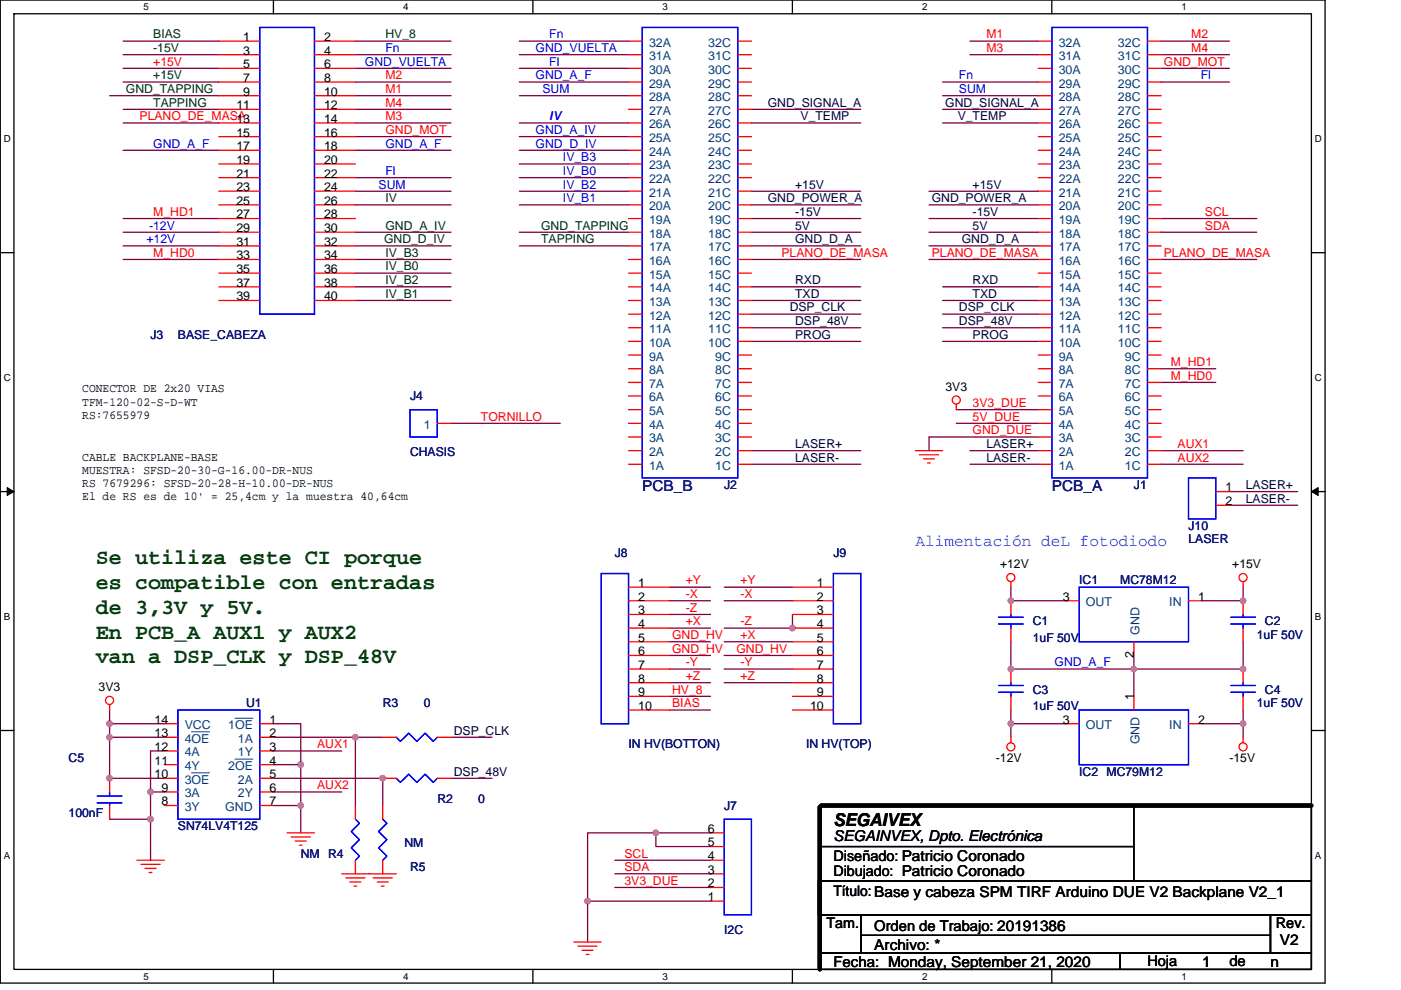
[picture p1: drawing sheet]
<svg xmlns="http://www.w3.org/2000/svg" width="297mm" height="210mm" viewBox="0 0 297 210" stroke-linecap="round" stroke-linejoin="round" font-family="sans-serif">
<path d="M.1 0h280.8v208.5h-280.8zM3 2.9h275v202.7h-275z" fill="none" stroke="#000" stroke-width=".28"/>
<g fill="#fff">
<path d="M30.5 .3h1.1v2.3h-1.1z"/>
<path d="M30.5 205.9h1.1v2.3h-1.1z"/>
</g>
<path d="M58 0v2.9M58 205.6v2.9" fill="none" stroke="#000" stroke-width=".28"/>
<g fill="#fff">
<path d="M85.5 .3h1.1v2.3h-1.1z"/>
<path d="M85.5 205.9h1.1v2.3h-1.1z"/>
</g>
<path d="M113 0v2.9M113 205.6v2.9" fill="none" stroke="#000" stroke-width=".28"/>
<g fill="#fff">
<path d="M140.5 .3h1.1v2.3h-1.1z"/>
<path d="M140.5 205.9h1.1v2.3h-1.1z"/>
</g>
<path d="M168 0v2.9M168 205.6v2.9" fill="none" stroke="#000" stroke-width=".28"/>
<g fill="#fff">
<path d="M195.5 .3h1.2v2.3h-1.2z"/>
<path d="M195.5 205.9h1.2v2.3h-1.2z"/>
</g>
<path d="M223 0v2.9M223 205.6v2.9" fill="none" stroke="#000" stroke-width=".28"/>
<g fill="#fff">
<path d="M250.5 .3h1.2v2.3h-1.2z"/>
<path d="M250.5 205.9h1.2v2.3h-1.2z"/>
<path d="M.8 28.3h1.5v2.3h-1.5z"/>
<path d="M278.8 28.3h1.5v2.3h-1.5z"/>
<path d="M.8 78.9h1.5v2.3h-1.5z"/>
<path d="M278.8 78.9h1.5v2.3h-1.5z"/>
</g>
<path d="M.1 53.6h2.9M278 53.6h2.9" fill="none" stroke="#000" stroke-width=".28"/>
<g fill="#fff">
<path d="M.8 129.6h1.4v2.3h-1.4z"/>
<path d="M278.8 129.6h1.4v2.3h-1.4z"/>
</g>
<path d="M.1 104.3h2.9M278 104.3h2.9" fill="none" stroke="#000" stroke-width=".28"/>
<path d="M1.5 103.4l1.5 .9-1.5 .8zM278 104.3l1.5-.9v1.7z" fill="#000" stroke="#000" stroke-width=".21"/>
<g fill="#fff">
<path d="M.8 180.3h1.4v2.3h-1.4z"/>
<path d="M278.8 180.3h1.4v2.3h-1.4z"/>
</g>
<path d="M.1 154.9h2.9M278 154.9h2.9M173.8 170.9h104.2v15.9h-104.2zM173.8 179.6h66.6M240.4 170.9v15.9M173.5 186.8h104.5v7.2h-104.5zM173.8 194h8.7v8.1h-8.7zM182.5 194h86.9v8.1h-86.9zM182.5 198.4h86.9M269.4 194h8.6v8.1h-8.6zM173.8 202.1h63.7v3.5h-63.7zM237.5 202.1h40.5v3.5h-40.5z" fill="none" stroke="#000" stroke-width=".28"/>
<g fill="none" stroke="#800040" stroke-width=".28">
<path d="M26.1 8.7h20.3M26.1 11.6h20.3M26.1 17.4h20.3M26.1 14.5h20.3M75.4 8.7h20.2M75.4 11.6h20.2M75.4 14.5h20.2M75.4 17.4h20.2M110.1 11.6h23.2M110.1 8.7h23.2M110.1 17.4h23.2M110.1 14.5h23.2"/>
<path d="M199.9 17.4h20.2M205.7 11.6h14.4M205.7 8.7h14.4M246.2 17.4h14.5M246.2 14.5h14.5M246.2 8.7h14.5M246.2 11.6h14.5M23.2 20.3h23.2M26.1 23.2h20.3M26.1 26.1h20.3M26.1 31.9h20.3M75.4 20.3h20.2"/>
<path d="M75.4 23.2h20.2M75.4 26.1h20.2M75.4 29h20.2M75.4 31.9h20.2M75.4 37.7h20.2M110.1 34.8h23.2M110.1 37.7h23.2M110.1 31.9h23.2M110.1 20.3h23.2M110.1 26.1h23.2M110.1 29h23.2M159.3 26.1h23.2"/>
<path d="M159.3 23.2h23.2M199.9 20.3h20.2M199.9 26.1h20.2M199.9 23.2h20.2M26.1 46.4h20.3M26.1 49.3h20.3M26.1 52.2h20.3M26.1 55h20.3M75.4 40.6h20.2M75.4 43.5h20.2M75.4 49.3h20.2M75.4 52.2h20.2"/>
<path d="M75.4 55h20.2M75.4 57.9h20.2M110.1 43.5h23.2M110.1 40.6h23.2M110.1 52.2h23.2M110.1 49.3h23.2M159.3 55h23.2M159.3 49.3h23.2M159.3 43.5h23.2M159.3 46.4h23.2M159.3 52.2h23.2M159.3 40.6h23.2"/>
<path d="M197 55h23.1M197 49.3h23.1M197 43.5h23.1M197 46.4h23.1M197 52.2h23.1M197 40.6h23.1M246.2 55h20.3M246.2 46.4h20.3M246.2 49.3h20.3M75.4 60.8h20.2M75.4 63.7h20.2M159.3 63.7h23.2"/>
<path d="M159.3 60.8h23.2M159.3 66.6h23.2M159.3 69.5h23.2M159.3 72.4h23.2M199.9 66.6h20.2M199.9 69.5h20.2M199.9 72.4h20.2M199.9 60.8h20.2M199.9 63.7h20.2M246.2 78.2h11.6M95.6 89.8h23.2M159.3 98.5h23.2"/>
<path d="M159.3 95.6h23.2M202.8 89.8h17.3M202.8 86.9h17.3M205.7 98.5h14.4M205.7 95.6h14.4M220.1 92.7h-23.1v2.9M246.2 95.6h17.4M246.2 98.5h17.4M246.2 81.1h11.6M260.7 107.2h14.4M260.7 104.3h14.4M141.9 133.2h8.7"/>
<path d="M141.9 127.4h8.7M141.9 124.5h8.7M141.9 130.3h8.7M141.9 136.1h8.7M141.9 139h8.7M153.5 124.5h14.5M153.5 127.4h14.5M153.5 136.1h14.5M153.5 139h14.5M168 130.3v2.9h-14.5M214.3 124.5v2.9h11.6M214.3 136.1v5.8h26.1"/>
<path d="M240.4 139v2.9M263.6 124.5v2.9h-8.7M263.6 136.1v5.8h-23.2M23.2 153.5v2.9h11.6M23.2 153.5h11.6M23.2 156.4v8.7h11.6M23.2 150.6v2.9M34.8 159.3h-2.9v8.7M58 159.3h14.5M58 153.5h5.8v8.7M58 156.4h17.4M75.4 156.4h5.7"/>
<path d="M75.4 156.4v14.5M95.6 156.4h8.7M141.9 150.6h8.7M141.9 144.8h8.7M141.9 141.9h8.7M141.9 147.7h8.7M153.5 141.9h14.5M153.5 144.8h14.5M214.3 150.6v2.9M214.3 153.5v2.9M214.3 153.5h11.6M240.4 141.9v5.8"/>
<path d="M254.9 153.5h8.7M263.6 150.6v2.9M263.6 153.5v2.9M23.2 173.8h8.7M31.9 173.8v8.7M31.9 168v5.8M31.9 168h2.9M58 165.1h23.1v5.8M58 170.9h5.8M58 162.2h5.8M58 168h14.5M63.8 170.9v5.8"/>
<path d="M63.8 162.2v8.7M95.6 165.1h8.7M139.1 176.7h11.5M139.1 176.7v2.9h11.5M139.1 176.7h-14.5v14.4M124.6 191.1h26M124.6 191.1v8.7M130.4 182.5h20.2M130.4 185.3h20.2M130.4 188.2h20.2"/>
</g>
<g fill="#f0f" stroke="#f0f" stroke-width=".28">
<circle cx="168" cy="133.2" r=".57"/>
<circle cx="263.5" cy="153.5" r=".57"/>
<circle cx="263.5" cy="127.4" r=".57"/>
<circle cx="214.3" cy="127.4" r=".57"/>
<circle cx="214.3" cy="153.5" r=".57"/>
<circle cx="214.3" cy="141.9" r=".57"/>
<circle cx="263.5" cy="141.9" r=".57"/>
<circle cx="240.4" cy="141.9" r=".57"/>
<circle cx="63.8" cy="170.9" r=".57"/>
<circle cx="63.8" cy="162.2" r=".57"/>
<circle cx="31.9" cy="173.8" r=".57"/>
<circle cx="23.2" cy="165.1" r=".57"/>
<circle cx="23.2" cy="156.4" r=".57"/>
<circle cx="23.2" cy="153.5" r=".57"/>
<circle cx="31.9" cy="168" r=".57"/>
<circle cx="81.1" cy="165.1" r=".57"/>
<circle cx="75.3" cy="156.4" r=".57"/>
<circle cx="139" cy="176.6" r=".57"/>
<circle cx="124.6" cy="191.1" r=".57"/>
</g>
<g fill="none" stroke="#f00" stroke-width=".28">
<path d="M46.4 8.7h8.7M46.4 11.6h8.7M46.4 14.5h8.7M46.4 17.4h8.7M66.7 8.7h8.7M66.7 11.6h8.7M66.7 14.5h8.7M66.7 17.4h8.7M133.3 8.7h2.9M133.3 11.6h2.9M133.3 14.5h2.9M133.3 17.4h2.9"/>
<path d="M156.4 8.7h2.9M156.4 11.6h2.9M156.4 14.5h2.9M156.4 17.4h2.9M220.1 8.7h2.9M220.1 11.6h2.9M220.1 14.5h2.9M220.1 17.4h2.9M243.3 8.7h2.9M243.3 11.6h2.9M243.3 14.5h2.9M243.3 17.4h2.9"/>
<path d="M46.4 20.3h8.7M46.4 23.2h8.7M46.4 26.1h8.7M46.4 29h8.7M46.4 31.9h8.7M46.4 34.8h8.7M46.4 37.7h8.7M66.7 20.3h8.7M66.7 23.2h8.7M66.7 26.1h8.7M66.7 29h8.7M66.7 31.9h8.7"/>
<path d="M66.7 34.8h8.7M66.7 37.7h8.7M133.3 20.3h2.9M133.3 23.2h2.9M133.3 26.1h2.9M133.3 29h2.9M133.3 31.9h2.9M133.3 34.8h2.9M133.3 37.7h2.9M156.4 20.3h2.9M156.4 23.2h2.9M156.4 26.1h2.9"/>
<path d="M156.4 29h2.9M156.4 31.9h2.9M156.4 34.8h2.9M156.4 37.7h2.9M220.1 20.3h2.9M220.1 23.2h2.9M220.1 26.1h2.9M220.1 29h2.9M220.1 31.9h2.9M220.1 34.8h2.9M220.1 37.7h2.9M243.3 20.3h2.9"/>
<path d="M243.3 23.2h2.9M243.3 26.1h2.9M243.3 29h2.9M243.3 31.9h2.9M243.3 34.8h2.9M243.3 37.7h2.9M46.4 40.6h8.7M46.4 43.5h8.7M46.4 46.4h8.7M46.4 49.3h8.7M46.4 52.2h8.7M46.4 55h8.7"/>
<path d="M46.4 57.9h8.7M66.7 40.6h8.7M66.7 43.5h8.7M66.7 46.4h8.7M66.7 49.3h8.7M66.7 52.2h8.7M66.7 55h8.7M66.7 57.9h8.7M133.3 40.6h2.9M133.3 43.5h2.9M133.3 46.4h2.9M133.3 49.3h2.9"/>
<path d="M133.3 52.2h2.9M133.3 55h2.9M133.3 57.9h2.9M156.4 40.6h2.9M156.4 43.5h2.9M156.4 46.4h2.9M156.4 49.3h2.9M156.4 52.2h2.9M156.4 55h2.9M156.4 57.9h2.9M220.1 40.6h2.9M220.1 43.5h2.9"/>
<path d="M220.1 46.4h2.9M220.1 49.3h2.9M220.1 52.2h2.9M220.1 55h2.9M220.1 57.9h2.9M243.3 40.6h2.9M243.3 43.5h2.9M243.3 46.4h2.9M243.3 49.3h2.9M243.3 52.2h2.9M243.3 55h2.9M243.3 57.9h2.9"/>
<path d="M46.4 60.8h8.7M46.4 63.7h8.7M66.7 60.8h8.7M66.7 63.7h8.7M133.3 60.8h2.9M133.3 63.7h2.9M133.3 78.2h2.9M133.3 72.4h2.9M133.3 66.6h2.9M133.3 75.3h2.9M133.3 69.5h2.9M156.4 60.8h2.9"/>
<path d="M156.4 63.7h2.9M156.4 78.2h2.9M156.4 72.4h2.9M156.4 66.6h2.9M156.4 75.3h2.9M156.4 69.5h2.9M220.1 60.8h2.9M220.1 63.7h2.9M220.1 78.2h2.9M220.1 72.4h2.9M220.1 66.6h2.9M220.1 75.3h2.9"/>
<path d="M220.1 69.5h2.9M243.3 60.8h2.9M243.3 63.7h2.9M243.3 78.2h2.9M243.3 72.4h2.9M243.3 66.6h2.9M243.3 75.3h2.9M243.3 69.5h2.9M92.7 89.8h2.9M133.3 89.8h2.9M133.3 95.6h2.9M133.3 84h2.9"/>
<path d="M133.3 98.5h2.9M133.3 92.7h2.9M133.3 86.9h2.9M133.3 81.1h2.9M156.4 89.8h2.9M156.4 95.6h2.9M156.4 84h2.9M156.4 98.5h2.9M156.4 92.7h2.9M156.4 86.9h2.9M156.4 81.1h2.9M194.1 95.6h5.8"/>
<path d="M194.9 96.5h4.1M195.8 97.3h2.3M196.7 98.2h.5M202.8 85.7v1.2M220.1 89.8h2.9M220.1 95.6h2.9M220.1 84h2.9M220.1 98.5h2.9M220.1 92.7h2.9M220.1 86.9h2.9M220.1 81.1h2.9M243.3 89.8h2.9"/>
<path d="M243.3 95.6h2.9M243.3 84h2.9M243.3 98.5h2.9M243.3 92.7h2.9M243.3 86.9h2.9M243.3 81.1h2.9M257.8 104.3h2.9M257.8 107.2h2.9M133.3 124.5h8.6M133.3 127.4h8.6M133.3 130.3h8.6M133.3 133.2h8.6"/>
<path d="M133.3 136.1h8.6M133.3 139h8.6M168 124.5h8.7M168 127.4h8.7M168 130.3h8.7M168 133.2h8.7M168 136.1h8.7M168 139h8.7M214.3 123.4v1.1M214.3 127.4v2.9M214.3 133.2v2.9M225.9 127.4h2.9"/>
<path d="M240.4 136.1v2.9M252 127.4h2.9M263.6 123.4v1.1M263.6 127.4v2.9M263.6 133.2v2.9M23.2 149.4v1.2M34.8 153.5h2.9M34.8 156.4h2.9M34.8 159.3h2.9M55.1 153.5h2.9M55.1 156.4h2.9M55.1 159.3h2.9"/>
<path d="M81.1 156.4h2.9M92.7 156.4h2.9M133.3 141.9h8.6M133.3 144.8h8.6M133.3 147.7h8.6M133.3 150.6h8.6M168 141.9h8.7M168 144.8h8.7M168 147.7h8.7M168 150.6h8.7M214.3 156.4v1.1M214.3 141.9v2.9"/>
<path d="M214.3 147.7v2.9M225.9 153.5h2.9M240.4 147.7v2.9M252 153.5h2.9M263.6 156.4v1.1M263.6 141.9v2.9M263.6 147.7v2.9M23.2 165.1v2.9M23.2 170.9v2.9M34.8 165.1h2.9M34.8 162.2h2.9M34.8 168h2.9"/>
<path d="M34.8 170.9h2.9M55.1 165.1h2.9M55.1 162.2h2.9M55.1 168h2.9M55.1 170.9h2.9M60.9 176.7h5.8M61.7 177.5h4.1M62.6 178.4h2.3M63.5 179.3h.5M75.4 170.9v2.9M81.1 170.9v2.9M81.1 165.1h2.9"/>
<path d="M92.7 165.1h2.9M150.6 179.6h2.9M150.6 176.7h2.9M29 182.5h5.8M29.9 183.3h4M30.8 184.2h2.3M31.6 185.1h.6M73.3 186.2h4.1M74.2 187.1h2.3M75.1 188h.5M75.4 182.5v2.8M79.1 186.2h4.1"/>
<path d="M80 187.1h2.3M80.9 188h.5M81.1 182.5v2.8M84 185.3h-11.5M121.7 199.8h5.8M150.6 191.1h2.9M150.6 188.2h2.9M150.6 185.3h2.9M150.6 182.5h2.9M122.6 200.7h4M123.4 201.5h2.3M124.3 202.4h.6"/>
<circle cx="202.7" cy="84.8" r=".86"/>
<circle cx="214.3" cy="122.5" r=".86"/>
<circle cx="263.6" cy="122.5" r=".86"/>
<circle cx="23.2" cy="148.6" r=".86"/>
<circle cx="214.3" cy="158.4" r=".86"/>
<circle cx="263.6" cy="158.4" r=".86"/>
</g>
<path d="M173.8 171.2v34.4M174.1 170.9h103.9" fill="none" stroke="#000" stroke-width=".87"/>
<g fill="none" stroke="#00f" stroke-width=".28">
<path d="M55.1 5.8h11.6v60.8h-11.6zM136.2 5.8h20.2v95.6h-20.2zM223 5.8h20.3v95.6h-20.3zM86.9 86.9h5.8v5.8h-5.8zM252 101.4h5.8v8.7h-5.8zM127.5 121.6h5.8v31.9h-5.8zM176.7 121.6h5.8v31.9h-5.8zM211.7 132.4h5.3M211.7 130.9h5.3M214.3 130.3v.6M214.3 132.4v.8M228.8 124.5h23.2v11.6h-23.2z"/>
<path d="M261 132.4h5.2M261 130.9h5.2M263.6 130.3v.6M263.6 132.4v.8M37.7 150.6h17.4v23.2h-17.4zM84 156.4l.9 .8 1.8-1.7 1.7 1.7 1.7-1.7 1.8 1.7 .8-.8M211.7 146.8h5.3M211.7 145.4h5.3M214.3 144.8v.6M214.3 146.8v.9M228.8 150.6h23.2v11.6h-23.2zM261 146.8h5.2"/>
<path d="M261 145.4h5.2M263.6 144.8v.6M263.6 146.8v.9M20.6 168.8h5.2M20.6 170.3h5.2M23.2 170.3v.6M23.2 168v.8M75.4 173.8l.8 .8-1.7 1.8 1.7 1.7-1.7 1.7 1.7 1.8-.8 .9M81.1 173.8l.9 .8-1.7 1.8 1.7 1.7-1.7 1.7 1.7 1.8-.9 .9M84 165.1l.9 .8 1.8-1.7 1.7 1.7 1.7-1.7 1.8 1.7 .8-.8M153.5 173.8h5.8v20.2h-5.8z"/>
</g>
<path d="M40.6 155.2h3.8M49.8 152.3h3.8M40.6 163.9h3.8M49.8 161h3.8" fill="none" stroke="#004080" stroke-width=".21"/>
<g font-size="4.6" fill="#004000">
<text x="20.3" y="119.7">Se utiliza este CI porque</text>
<text x="20.3" y="125">es compatible con entradas</text>
<text x="20.3" y="130.2">de 3,3V y 5V.</text>
<text x="20.3" y="135.5">En PCB_A AUX1 y AUX2</text>
<text x="20.3" y="140.7">van a DSP_CLK y DSP_48V</text>
</g>
<text font-size="3.7" x="176.7" y="175.2">SEGAIVEX</text>
<text font-size="3.5" fill="#0080ff" x="194.1" y="115.7">Alimentación deL fotodiodo</text>
<g font-size="3.2" fill="#000080">
<text x="136.2" y="104.2">PCB_B</text>
<text x="223" y="104.2">PCB_A</text>
</g>
<g font-size="3.2">
<text x="176.7" y="178.4">SEGAINVEX, Dpto. Electrónica</text>
<text x="185.4" y="197.4">Orden de Trabajo: 20191386</text>
<text x="185.4" y="201.5">Archivo: *</text>
<text x="271.4" y="200.4">V2</text>
<text x="176.7" y="205">Fecha: Monday, September 21, 2020</text>
<text x="254.9" y="205">1</text>
<text x="260.7" y="205">de</text>
<text x="269.4" y="205">n</text>
</g>
<g font-size="3.1">
<text x="176.7" y="182.6">Diseñado: Patricio Coronado</text>
<text x="176.7" y="185.8">Dibujado: Patricio Coronado</text>
<text x="176.7" y="190.1">Título: Base y cabeza SPM TIRF Arduino DUE V2 Backplane V2_1</text>
<text x="175.3" y="196.8">Tam.</text>
<text x="270.5" y="196.8">Rev.</text>
<text x="243.3" y="204.9">Hoja</text>
</g>
<g font-size="2.6" fill="#004000">
<text x="32.5" y="8.1">BIAS</text>
<text x="32.5" y="11">-15V</text>
<text x="81.7" y="8.1">HV_8</text>
<text x="32.5" y="16.8">+15V</text>
<text x="26.7" y="19.7">GND_TAPPING</text>
<text x="32.5" y="22.6">TAPPING</text>
<text x="81.7" y="42.9">IV</text>
<text x="81.4" y="51.6">GND_D_IV</text>
<text x="81.7" y="48.7">GND_A_IV</text>
<text x="114.7" y="51.6">TAPPING</text>
<text x="114.7" y="48.7">GND_TAPPING</text>
<text x="81.7" y="54.5">IV_B3</text>
<text x="81.7" y="57.4">IV_B0</text>
<text x="81.7" y="60.3">IV_B2</text>
<text x="81.7" y="63.2">IV_B1</text>
</g>
<g font-size="2.6">
<text x="51.6" y="8.7">1</text>
<text x="51.6" y="11.6">3</text>
<text x="68.7" y="8.7">2</text>
<text x="68.7" y="11.6">4</text>
<text x="51.6" y="14.5">5</text>
<text x="51.6" y="17.4">7</text>
<text x="68.7" y="14.5">6</text>
<text x="68.7" y="17.4">8</text>
<text x="50.1" y="23.2">11</text>
<text x="51.6" y="20.3">9</text>
<text x="68.7" y="20.3">10</text>
<text x="68.7" y="23.2">12</text>
<text x="50.1" y="26.1">13</text>
<text x="50.1" y="29">15</text>
<text x="68.7" y="26.1">14</text>
<text x="68.7" y="29">16</text>
<text x="50.1" y="31.9">17</text>
<text x="50.1" y="34.8">19</text>
<text x="68.7" y="31.9">18</text>
<text x="68.7" y="34.8">20</text>
<text x="50.1" y="37.7">21</text>
<text x="50.1" y="40.5">23</text>
<text x="68.7" y="37.7">22</text>
<text x="68.7" y="40.5">24</text>
<text x="50.1" y="43.4">25</text>
<text x="50.1" y="46.3">27</text>
<text x="68.7" y="43.4">26</text>
<text x="68.7" y="46.3">28</text>
<text x="50.1" y="49.2">29</text>
<text x="50.1" y="52.1">31</text>
<text x="68.7" y="49.2">30</text>
<text x="68.7" y="52.1">32</text>
<text x="50.1" y="55">33</text>
<text x="50.1" y="57.9">35</text>
<text x="68.7" y="55">34</text>
<text x="68.7" y="57.9">36</text>
<text x="50.1" y="60.8">37</text>
<text x="50.1" y="63.7">39</text>
<text x="68.7" y="60.8">38</text>
<text x="68.7" y="63.7">40</text>
<text x="17.4" y="83.2">CONECTOR DE 2x20 VIAS</text>
<text x="200.4" y="82.8">3V3</text>
<text x="17.4" y="86">TFM-120-02-S-D-WT</text>
<text x="17.4" y="88.8">RS:7655979</text>
<text x="17.4" y="97.7">CABLE BACKPLANE-BASE</text>
<text x="17.4" y="100.5">MUESTRA: SFSD-20-30-G-16.00-DR-NUS</text>
<text x="17.4" y="103.3">RS 7679296: SFSD-20-28-H-10.00-DR-NUS</text>
<text x="17.4" y="106.1">El de RS es de 10' = 25,4cm y la muestra 40,64cm</text>
<text x="259.8" y="104.2">1</text>
<text x="259.8" y="107.1">2</text>
<text x="135.3" y="124.5">1</text>
<text x="173.2" y="124.5">1</text>
<text x="212" y="120.5">+12V</text>
<text x="261.3" y="120.5">+15V</text>
<text x="135.3" y="127.4">2</text>
<text x="135.3" y="130.3">3</text>
<text x="173.2" y="127.4">2</text>
<text x="173.2" y="130.3">3</text>
<text x="225.3" y="127.4">3</text>
<text x="254" y="127.4">1</text>
<text x="135.3" y="133.2">4</text>
<text x="135.3" y="136.1">5</text>
<text x="173.2" y="133.2">4</text>
<text x="173.2" y="136.1">5</text>
<text x="135.3" y="139">6</text>
<text x="135.3" y="141.9">7</text>
<text x="173.2" y="139">6</text>
<text x="173.2" y="141.9">7</text>
<text x="240.4" y="139.6" transform="rotate(-90 240.4 139.6)">2</text>
<text x="20.9" y="146.6">3V3</text>
<text x="135.3" y="144.8">8</text>
<text x="135.3" y="147.7">9</text>
<text x="173.2" y="144.8">8</text>
<text x="173.2" y="147.7">9</text>
<text x="240.4" y="148.6" transform="rotate(-90 240.4 148.6)">1</text>
<text x="32.8" y="153.5">14</text>
<text x="57.1" y="153.5">1</text>
<text x="135.3" y="150.6">10</text>
<text x="171.7" y="150.6">10</text>
<text x="225.3" y="153.5">3</text>
<text x="254" y="153.5">2</text>
<text x="32.8" y="156.4">13</text>
<text x="32.8" y="159.3">12</text>
<text x="57.1" y="156.4">2</text>
<text x="57.1" y="159.3">3</text>
<text x="211.2" y="161.6">-12V</text>
<text x="260.7" y="161.6">-15V</text>
<text x="32.8" y="165.1">10</text>
<text x="32.8" y="162.2">11</text>
<text x="34.2" y="168">9</text>
<text x="57.1" y="162.2">4</text>
<text x="57.1" y="165.1">5</text>
<text x="57.1" y="168">6</text>
<text x="34.2" y="170.8">8</text>
<text x="57.1" y="170.8">7</text>
<text x="150" y="179.5">5</text>
<text x="150" y="176.6">6</text>
<text x="150" y="185.3">3</text>
<text x="150" y="182.4">4</text>
<text x="150" y="191.1">1</text>
<text x="150" y="188.2">2</text>
</g>
<g font-size="2.6" fill="#00f">
<text x="81.7" y="11">Fn</text>
<text x="113.6" y="11">GND_VUELTA</text>
<text x="116.5" y="8.1">Fn</text>
<text x="77.4" y="13.9">GND_VUELTA</text>
<text x="113.6" y="16.8">GND_A_F</text>
<text x="116.5" y="13.9">Fl</text>
<text x="203.3" y="16.8">Fn</text>
<text x="254.6" y="16.8">Fl</text>
<text x="115" y="19.7">SUM</text>
<text x="203.3" y="19.7">SUM</text>
<text x="113.6" y="28.4">GND_A_IV</text>
<text x="116.5" y="25.5">IV</text>
<text x="32.5" y="31.3">GND_A_F</text>
<text x="81.7" y="31.3">GND_A_F</text>
<text x="113.6" y="31.3">GND_D_IV</text>
<text x="119.4" y="34.2">IV_B3</text>
<text x="80.3" y="40">SUM</text>
<text x="81.7" y="37.1">Fl</text>
<text x="119.4" y="37.1">IV_B0</text>
<text x="119.4" y="40">IV_B2</text>
<text x="119.4" y="42.9">IV_B1</text>
<text x="31" y="51.6">+12V</text>
<text x="31.6" y="48.7">-12V</text>
<text x="223.6" y="141.3">GND_A_F</text>
</g>
<g font-size="2.6" fill="#004080">
<text x="137.6" y="9.9">32A</text>
<text x="150.2" y="9.9">32C</text>
<text x="224.5" y="9.9">32A</text>
<text x="237" y="9.9">32C</text>
<text x="137.6" y="15.7">30A</text>
<text x="137.6" y="12.8">31A</text>
<text x="150.2" y="15.7">30C</text>
<text x="150.2" y="12.8">31C</text>
<text x="224.5" y="15.7">30A</text>
<text x="224.5" y="12.8">31A</text>
<text x="237" y="15.7">30C</text>
<text x="237" y="12.8">31C</text>
<text x="137.6" y="21.5">28A</text>
<text x="137.6" y="18.6">29A</text>
<text x="150.2" y="21.5">28C</text>
<text x="150.2" y="18.6">29C</text>
<text x="224.5" y="21.5">28A</text>
<text x="224.5" y="18.6">29A</text>
<text x="237" y="21.5">28C</text>
<text x="237" y="18.6">29C</text>
<text x="137.6" y="27.2">26A</text>
<text x="137.6" y="24.4">27A</text>
<text x="150.2" y="27.2">26C</text>
<text x="150.2" y="24.4">27C</text>
<text x="224.5" y="27.2">26A</text>
<text x="224.5" y="24.4">27A</text>
<text x="237" y="27.2">26C</text>
<text x="237" y="24.4">27C</text>
<text x="137.6" y="33">24A</text>
<text x="137.6" y="35.9">23A</text>
<text x="137.6" y="30.1">25A</text>
<text x="150.2" y="33">24C</text>
<text x="150.2" y="35.9">23C</text>
<text x="150.2" y="30.1">25C</text>
<text x="224.5" y="33">24A</text>
<text x="224.5" y="35.9">23A</text>
<text x="224.5" y="30.1">25A</text>
<text x="237" y="33">24C</text>
<text x="237" y="35.9">23C</text>
<text x="237" y="30.1">25C</text>
<text x="137.6" y="38.8">22A</text>
<text x="137.6" y="41.7">21A</text>
<text x="150.2" y="38.8">22C</text>
<text x="150.2" y="41.7">21C</text>
<text x="224.5" y="38.8">22A</text>
<text x="224.5" y="41.7">21A</text>
<text x="237" y="38.8">22C</text>
<text x="237" y="41.7">21C</text>
<text x="137.6" y="44.6">20A</text>
<text x="137.6" y="47.5">19A</text>
<text x="150.2" y="44.6">20C</text>
<text x="150.2" y="47.5">19C</text>
<text x="224.5" y="44.6">20A</text>
<text x="224.5" y="47.5">19A</text>
<text x="237" y="44.6">20C</text>
<text x="237" y="47.5">19C</text>
<text x="137.6" y="50.4">18A</text>
<text x="137.6" y="53.3">17A</text>
<text x="150.2" y="50.4">18C</text>
<text x="150.2" y="53.3">17C</text>
<text x="224.5" y="50.4">18A</text>
<text x="224.5" y="53.3">17A</text>
<text x="237" y="50.4">18C</text>
<text x="237" y="53.3">17C</text>
<text x="137.6" y="56.2">16A</text>
<text x="137.6" y="59.1">15A</text>
<text x="150.2" y="56.2">16C</text>
<text x="150.2" y="59.1">15C</text>
<text x="224.5" y="56.2">16A</text>
<text x="224.5" y="59.1">15A</text>
<text x="237" y="56.2">16C</text>
<text x="237" y="59.1">15C</text>
<text x="137.6" y="62">14A</text>
<text x="137.6" y="64.9">13A</text>
<text x="150.2" y="62">14C</text>
<text x="150.2" y="64.9">13C</text>
<text x="224.5" y="62">14A</text>
<text x="224.5" y="64.9">13A</text>
<text x="237" y="62">14C</text>
<text x="237" y="64.9">13C</text>
<text x="137.6" y="67.8">12A</text>
<text x="137.6" y="70.7">11A</text>
<text x="150.2" y="67.8">12C</text>
<text x="150.2" y="70.7">11C</text>
<text x="224.5" y="67.8">12A</text>
<text x="224.5" y="70.7">11A</text>
<text x="237" y="67.8">12C</text>
<text x="237" y="70.7">11C</text>
<text x="137.6" y="73.6">10A</text>
<text x="137.6" y="76.5">9A</text>
<text x="150.2" y="73.6">10C</text>
<text x="151.6" y="76.5">9C</text>
<text x="224.5" y="73.6">10A</text>
<text x="224.5" y="76.5">9A</text>
<text x="237" y="73.6">10C</text>
<text x="238.5" y="76.5">9C</text>
<text x="137.6" y="79.4">8A</text>
<text x="137.6" y="82.3">7A</text>
<text x="151.6" y="79.4">8C</text>
<text x="151.6" y="82.3">7C</text>
<text x="224.5" y="79.4">8A</text>
<text x="224.5" y="82.3">7A</text>
<text x="238.5" y="79.4">8C</text>
<text x="238.5" y="82.3">7C</text>
<text x="137.6" y="85.2">6A</text>
<text x="137.6" y="88.1">5A</text>
<text x="151.6" y="85.2">6C</text>
<text x="151.6" y="88.1">5C</text>
<text x="224.5" y="85.2">6A</text>
<text x="224.5" y="88.1">5A</text>
<text x="238.5" y="85.2">6C</text>
<text x="238.5" y="88.1">5C</text>
<text x="89.8" y="91">1</text>
<text x="137.6" y="91">4A</text>
<text x="137.6" y="93.9">3A</text>
<text x="151.6" y="91">4C</text>
<text x="151.6" y="93.9">3C</text>
<text x="224.5" y="91">4A</text>
<text x="224.5" y="93.9">3A</text>
<text x="238.5" y="91">4C</text>
<text x="238.5" y="93.9">3C</text>
<text x="137.6" y="96.8">2A</text>
<text x="137.6" y="99.6">1A</text>
<text x="151.6" y="96.8">2C</text>
<text x="151.6" y="99.6">1C</text>
<text x="224.5" y="96.8">2A</text>
<text x="224.5" y="99.6">1A</text>
<text x="238.5" y="96.8">2C</text>
<text x="238.5" y="99.6">1C</text>
<text x="230.2" y="128.6">OUT</text>
<text x="247.9" y="128.6">IN</text>
<text x="241.6" y="134.7" transform="rotate(-90 241.6 134.7)">GND</text>
<text x="39.2" y="154.7">VCC</text>
<text x="48.4" y="154.7">1OE</text>
<text x="230.2" y="154.7">OUT</text>
<text x="247.9" y="154.7">IN</text>
<text x="39.2" y="160.4">4A</text>
<text x="39.2" y="157.5">4OE</text>
<text x="50.4" y="157.5">1A</text>
<text x="50.4" y="160.4">1Y</text>
<text x="241.6" y="157.9" transform="rotate(-90 241.6 157.9)">GND</text>
<text x="39.2" y="166.2">3OE</text>
<text x="39.2" y="163.3">4Y</text>
<text x="48.4" y="163.3">2OE</text>
<text x="50.4" y="166.2">2A</text>
<text x="39.2" y="172">3Y</text>
<text x="39.2" y="169.1">3A</text>
<text x="47.8" y="172">GND</text>
<text x="50.4" y="169.1">2Y</text>
</g>
<g font-size="2.6" fill="#f00">
<text x="209.1" y="11">M3</text>
<text x="209.1" y="8.1">M1</text>
<text x="252.6" y="8.1">M2</text>
<text x="252.6" y="11">M4</text>
<text x="32.5" y="13.9">+15V</text>
<text x="81.7" y="16.8">M2</text>
<text x="246.8" y="13.9">GND_MOT</text>
<text x="81.7" y="19.7">M1</text>
<text x="81.7" y="22.6">M4</text>
<text x="29.6" y="25.5">PLANO_DE_MASA</text>
<text x="81.7" y="25.5">M3</text>
<text x="81.7" y="28.4">GND_MOT</text>
<text x="32.5" y="45.8">M_HD1</text>
<text x="255.5" y="45.8">SCL</text>
<text x="255.5" y="48.7">SDA</text>
<text x="32.5" y="54.5">M_HD0</text>
<text x="165.7" y="54.5">PLANO_DE_MASA</text>
<text x="197.5" y="54.5">PLANO_DE_MASA</text>
<text x="246.8" y="54.5">PLANO_DE_MASA</text>
<text x="248.2" y="77.6">M_HD1</text>
<text x="248.2" y="80.5">M_HD0</text>
<text x="102" y="89.2">TORNILLO</text>
<text x="206.2" y="89.2">5V_DUE</text>
<text x="206.2" y="86.3">3V3_DUE</text>
<text x="206.2" y="92.1">GND_DUE</text>
<text x="249.7" y="95">AUX1</text>
<text x="249.7" y="97.9">AUX2</text>
<text x="145.4" y="124">+Y</text>
<text x="157" y="124">+Y</text>
<text x="145.4" y="126.9">-X</text>
<text x="145.4" y="129.8">-Z</text>
<text x="157" y="126.9">-X</text>
<text x="142.5" y="135.6">GND_HV</text>
<text x="145.4" y="132.7">+X</text>
<text x="157" y="135.6">+X</text>
<text x="157" y="132.7">-Z</text>
<text x="142.5" y="138.5">GND_HV</text>
<text x="145.4" y="141.3">-Y</text>
<text x="156.1" y="138.5">GND_HV</text>
<text x="157" y="141.3">-Y</text>
<text x="142.5" y="147.1">HV_8</text>
<text x="145.4" y="144.2">+Z</text>
<text x="157" y="144.2">+Z</text>
<text x="142.5" y="150">BIAS</text>
<text x="67.2" y="158.7">AUX1</text>
<text x="67.2" y="167.4">AUX2</text>
<text x="132.4" y="181.9">SCL</text>
<text x="132.4" y="184.8">SDA</text>
<text x="132.4" y="187.7">3V3_DUE</text>
</g>
<g font-size="2.6" fill="#000040">
<text x="162.8" y="22.6">GND_SIGNAL_A</text>
<text x="200.4" y="22.6">GND_SIGNAL_A</text>
<text x="169.7" y="25.5">V_TEMP</text>
<text x="203" y="25.5">V_TEMP</text>
<text x="168.6" y="40">+15V</text>
<text x="206.2" y="40">+15V</text>
<text x="162.8" y="42.9">GND_POWER_A</text>
<text x="168.6" y="45.8">-15V</text>
<text x="197.5" y="42.9">GND_POWER_A</text>
<text x="206.2" y="45.8">-15V</text>
<text x="168.6" y="48.7">5V</text>
<text x="168.6" y="51.6">GND_D_A</text>
<text x="203.9" y="51.6">GND_D_A</text>
<text x="206.2" y="48.7">5V</text>
<text x="168.6" y="63.2">TXD</text>
<text x="168.6" y="60.3">RXD</text>
<text x="206.2" y="60.3">RXD</text>
<text x="206.2" y="63.2">TXD</text>
<text x="167.4" y="66.1">DSP_CLK</text>
<text x="168.6" y="68.9">DSP_48V</text>
<text x="168.6" y="71.8">PROG</text>
<text x="203.3" y="66.1">DSP_CLK</text>
<text x="203.3" y="68.9">DSP_48V</text>
<text x="206.2" y="71.8">PROG</text>
<text x="168.6" y="95">LASER+</text>
<text x="209.1" y="95">LASER+</text>
<text x="168.6" y="97.9">LASER-</text>
<text x="209.1" y="97.9">LASER-</text>
<text x="264.1" y="106.6">LASER-</text>
<text x="264.1" y="103.7">LASER+</text>
<text x="96.2" y="155.8">DSP_CLK</text>
<text x="96.2" y="164.5">DSP_48V</text>
</g>
<g font-size="2.6" fill="#000080">
<text x="31.9" y="71.8">J3</text>
<text x="37.7" y="71.8">BASE_CABEZA</text>
<text x="86.9" y="84.9">J4</text>
<text x="86.9" y="96.8">CHASIS</text>
<text x="153.5" y="103.7">J2</text>
<text x="240.4" y="103.7">J1</text>
<text x="252" y="112.4">J10</text>
<text x="130.4" y="118.2">J8</text>
<text x="176.7" y="118.2">J9</text>
<text x="252" y="115.3">LASER</text>
<text x="228.8" y="124">IC1</text>
<text x="237.5" y="124">MC78M12</text>
<text x="219" y="132.7">C1</text>
<text x="219" y="136.1">1uF 50V</text>
<text x="266.5" y="135.6">1uF 50V</text>
<text x="268.2" y="132.7">C2</text>
<text x="219" y="147.1">C3</text>
<text x="268.2" y="147.1">C4</text>
<text x="52.2" y="150">U1</text>
<text x="81.1" y="150">R3</text>
<text x="89.8" y="150">0</text>
<text x="219" y="150.6">1uF 50V</text>
<text x="266.5" y="150">1uF 50V</text>
<text x="14.5" y="161.6">C5</text>
<text x="133.3" y="158.7">IN HV(BOTTON)</text>
<text x="170.9" y="158.7">IN HV(TOP)</text>
<text x="228.8" y="164.5">IC2 MC79M12</text>
<text x="14.5" y="173.2">100nF</text>
<text x="92.7" y="170.3">R2</text>
<text x="101.4" y="170.3">0</text>
<text x="153.5" y="171.7">J7</text>
<text x="37.7" y="176.1">SN74LV4T125</text>
<text x="85.8" y="179.6">NM</text>
<text x="63.8" y="181.9">NM R4</text>
<text x="86.9" y="184.8">R5</text>
<text x="153.5" y="198.1">I2C</text>
</g>
<g font-size="2.1">
<text x="30.5" y="2.2">5</text>
<text x="85.5" y="2.2">4</text>
<text x="140.5" y="2.2">3</text>
<text x="195.5" y="2.2">2</text>
<text x="250.5" y="2.2">1</text>
<text x=".8" y="30.1">D</text>
<text x="278.8" y="30.1">D</text>
<text x=".8" y="80.8">C</text>
<text x="278.8" y="80.8">C</text>
<text x=".8" y="131.4">B</text>
<text x="278.8" y="131.4">B</text>
<text x=".8" y="182.1">A</text>
<text x="278.8" y="182.1">A</text>
<text x="30.5" y="207.8">5</text>
<text x="85.5" y="207.8">4</text>
<text x="140.5" y="207.8">3</text>
<text x="195.5" y="207.8">2</text>
<text x="250.5" y="207.8">1</text>
</g>
</svg>
